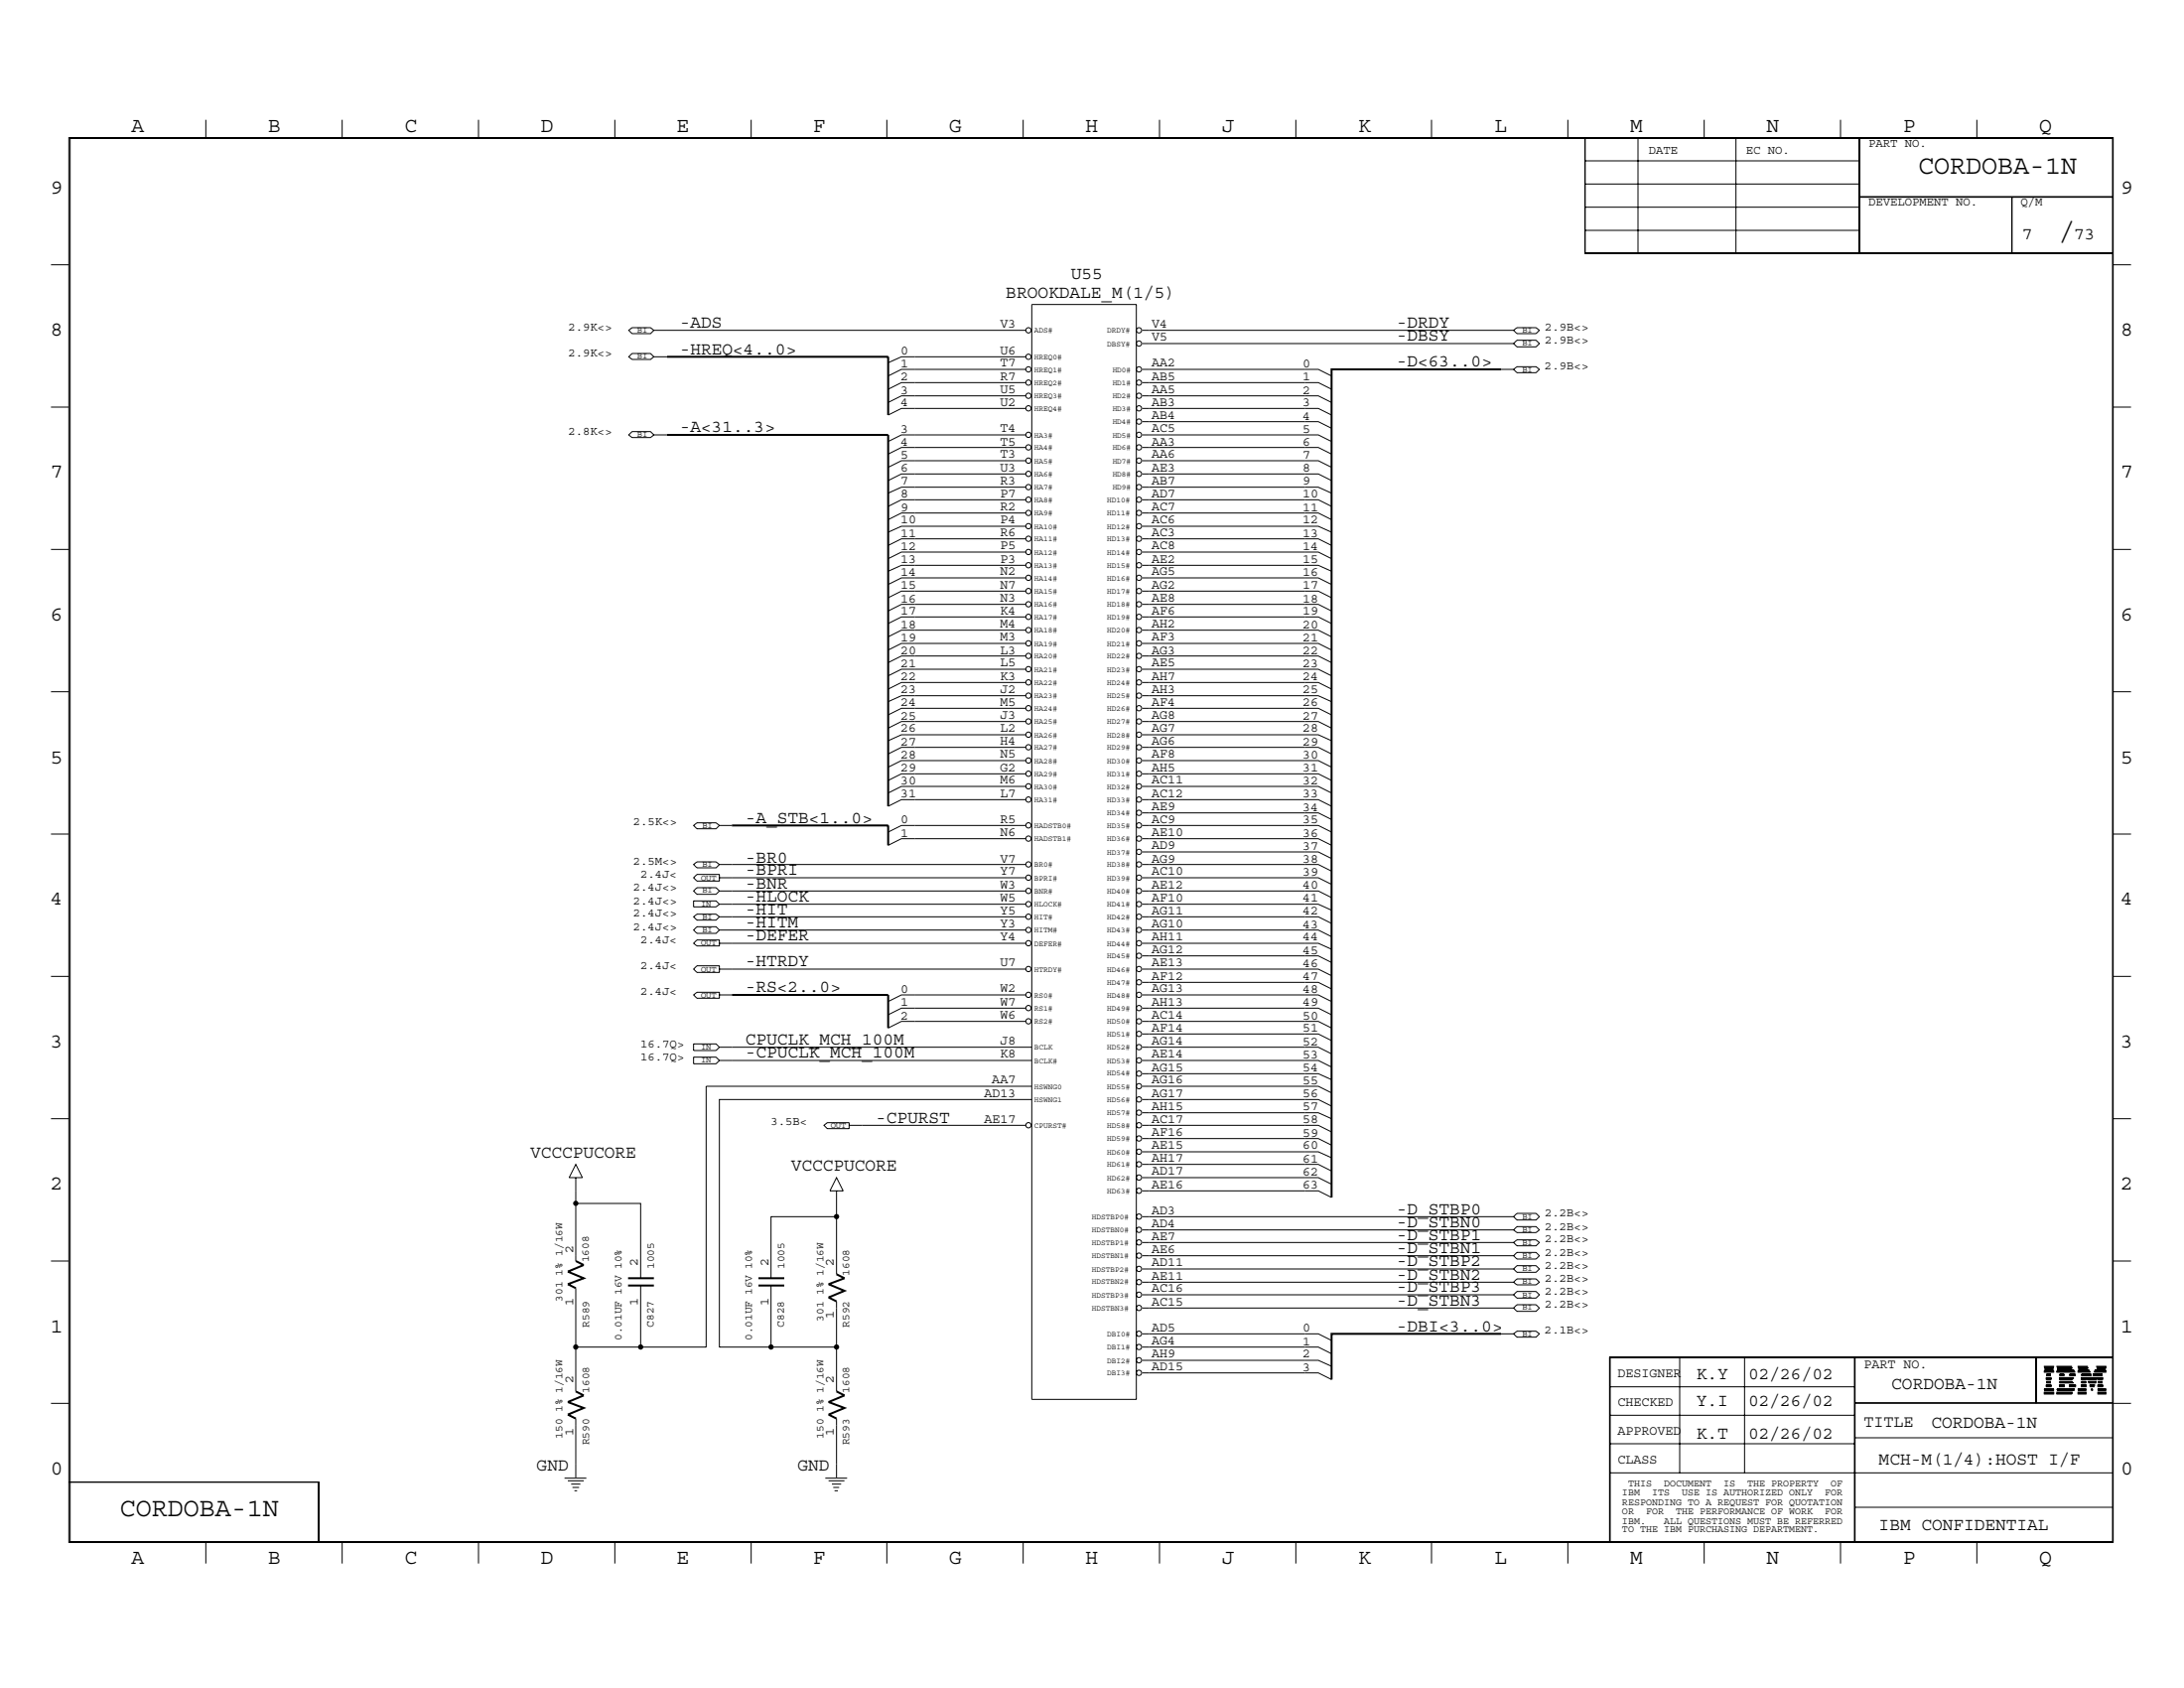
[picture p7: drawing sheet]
<svg xmlns="http://www.w3.org/2000/svg" width="279mm" height="216mm" viewBox="0 0 279 216" stroke-linecap="round" stroke-linejoin="round" font-family="sans-serif">
<g fill="none" stroke="#000" stroke-width=".13">
<path d="M8.8 17.6h261.5v179.7h-261.5zM9 17.7h261.3v179.5h-261.3zM26.3 15.3v2.3M43.8 15.3v2.3M61.2 15.3v2.3M78.7 15.3v2.3M96.1 15.3v2.3M113.5 15.3v2.3M130.9 15.3v2.3M148.3 15.3v2.3M165.8 15.3v2.3M183.1 15.3v2.3"/>
<path d="M200.6 15.3v2.3M202.8 17.6v14.8h67.5M209.5 17.6v14.8M218 15.3v2.3M222.1 17.6v14.8M235.5 15.3v2.3M237.8 17.6v14.8M237.9 17.6v14.8M252.9 15.3v2.3M6.5 33.9h2.3M132 38.9h13.4v140.1h-13.4zM202.8 32.3h67.5"/>
<path d="M202.8 29.5h35M202.8 26.5h35M202.8 23.5h35M202.8 20.6h35M237.8 25.2h32.5M237.8 25.1h32.5M257.4 25.2v7.2M270.3 33.9h2.3M6.5 52.1h2.3M80.4 55.6l.5-.4h2.3l.5 .4-.5 .4h-2.3zM80.4 42.2l.5-.3h2.3l.5 .3-.5 .5h-2.3zM80.9 45.2h2.3l.5 .4-.5 .4h-2.3l-.5-.4z"/>
<path d="M83.7 55.6h1.6M83.7 42.2h47.5M83.7 45.6h1.6M131.2 57.2h-15.9l-1.7 .9M131.2 55.6h-15.9l-1.7 .9M131.2 58.9h-15.9l-1.7 .9M131.2 52.2h-15.9l-1.7 .9M131.2 50.6h-15.9l-1.7 .9M131.2 45.6h-15.9l-1.7 .8M131.2 48.9h-15.9l-1.7 .9M131.2 47.2h-15.9l-1.7 .9M146.1 58.9h22.6l1.6 .9"/>
<path d="M146.1 53.9h22.6l1.6 .9M146.1 55.6h22.6l1.6 .9M146.1 57.2h22.6l1.6 .9M146.1 52.2h22.6l1.6 .9M146.1 50.6h22.6l1.6 .9M146.1 47.2h22.6l1.6 .9M146.1 48.9h22.6l1.6 .9M146.1 43.9h47.5M146.1 42.2h47.5M192 47.2h1.6M193.6 42.2l.5-.3h2.4l.4 .3-.4 .5h-2.4zM193.6 47.2l.5-.3h2.4l.4 .3-.4 .5h-2.4z"/>
<path d="M193.6 43.9l.5-.4h2.4l.4 .4-.4 .5h-2.4zM270.3 52.1h2.3M6.5 70.3h2.3M131.2 78.9h-15.9l-1.7 .9M131.2 70.6h-15.9l-1.7 .9M131.2 72.3h-15.9l-1.7 .8M131.2 73.9h-15.9l-1.7 .9M131.2 77.3h-15.9l-1.7 .8M131.2 75.6h-15.9l-1.7 .9M131.2 62.3h-15.9l-1.7 .8M131.2 63.9h-15.9l-1.7 .9M131.2 65.6h-15.9l-1.7 .9"/>
<path d="M131.2 67.3h-15.9l-1.7 .8M131.2 68.9h-15.9l-1.7 .9M131.2 60.6h-15.9l-1.7 .9M146.1 77.3h22.6l1.6 .8M146.1 75.6h22.6l1.6 .9M146.1 73.9h22.6l1.6 .9M146.1 70.6h22.6l1.6 .9M146.1 72.3h22.6l1.6 .8M146.1 68.9h22.6l1.6 .9M146.1 67.3h22.6l1.6 .8M146.1 63.9h22.6l1.6 .9M146.1 65.6h22.6l1.6 .9"/>
<path d="M146.1 62.3h22.6l1.6 .8M146.1 60.6h22.6l1.6 .9M146.1 78.9h22.6l1.6 .9M270.3 70.3h2.3M6.5 88.5h2.3M131.2 95.6h-15.9l-1.7 .8M131.2 99h-15.9l-1.7 .8M131.2 97.3h-15.9l-1.7 .8M131.2 87.3h-15.9l-1.7 .8M131.2 89h-15.9l-1.7 .7M131.2 90.6h-15.9l-1.7 .8M131.2 92.3h-15.9l-1.7 .8"/>
<path d="M131.2 94h-15.9l-1.7 .7M131.2 80.6h-15.9l-1.7 .8M131.2 83.9h-15.9l-1.7 .9M131.2 82.3h-15.9l-1.7 .8M131.2 85.6h-15.9l-1.7 .8M146.1 97.3h22.6l1.6 .8M146.1 99h22.6l1.6 .8M146.1 95.6h22.6l1.6 .8M146.1 94h22.6l1.6 .7M146.1 92.3h22.6l1.6 .8M146.1 89h22.6l1.6 .7M146.1 90.6h22.6l1.6 .8"/>
<path d="M146.1 87.3h22.6l1.6 .8M146.1 85.6h22.6l1.6 .8M146.1 83.9h22.6l1.6 .9M146.1 80.6h22.6l1.6 .8M146.1 82.3h22.6l1.6 .8M270.3 88.5h2.3M6.5 106.7h2.3M88.7 105.6l.5-.4h2.4l.4 .4-.4 .4h-2.4zM88.7 117.3l.5-.4h2.4l.4 .4-.4 .4h-2.4zM88.7 112.3l.5-.5h2.8v.9h-2.8zM88.7 110.6l.5-.4h2.4l.4 .4-.4 .4h-2.4zM88.7 115.2h2.9l.4 .5-.4 .3h-2.9z"/>
<path d="M89.2 113.5h2.4l.4 .5-.4 .4h-2.4l-.5-.4zM89.2 118.5h2.4l.4 .5-.4 .4h-2.4l-.5-.4zM92 119h39.2M92 117.3h39.2M92 115.7h39.2M92 114h39.2M92 112.3h39.2M92 110.6h39.2M92 105.6h1.6M131.2 100.6h-15.9l-1.7 .8M131.2 102.3h-15.9l-1.7 .8M131.2 107.3h-15.9l-1.7 .8"/>
<path d="M131.2 105.6h-15.9l-1.7 .8M146.1 119h22.6l1.6 .8M146.1 117.3h22.6l1.6 .8M146.1 114h22.6l1.6 .8M146.1 115.7h22.6l1.6 .7M146.1 112.3h22.6l1.6 .8M146.1 110.6h22.6l1.6 .8M146.1 109h22.6l1.6 .8M146.1 105.6h22.6l1.6 .8M146.1 107.3h22.6l1.6 .8M146.1 104h22.6l1.6 .8M146.1 102.3h22.6l1.6 .8"/>
<path d="M146.1 100.6h22.6l1.6 .8M270.3 106.7h2.3M6.5 124.9h2.3M88.7 127.3l.5-.4h2.8v.8h-2.8zM88.7 124l.5-.5h2.8v.9h-2.8zM88.7 133.5h2.9l.4 .4-.4 .5h-2.9zM88.7 135.2h2.9l.4 .4-.4 .5h-2.9zM89.2 120.2h2.8v.8h-2.8l-.5-.4zM92 135.6h40M92 133.9h40M92 127.3h1.6M92 124h39.2"/>
<path d="M92 120.6h39.2M131.2 130.6h-15.9l-1.7 .9M131.2 127.3h-15.9l-1.7 .8M131.2 128.9h-15.9l-1.7 .9M132 138.9h-41.7v33.4h-16.6M146.1 138.9h22.6l1.6 .9M146.1 137.3h22.6l1.6 .8M146.1 135.6h22.6l1.6 .9M146.1 133.9h22.6l1.6 .9M146.1 130.6h22.6l1.6 .9M146.1 132.2h22.6l1.6 .9M146.1 128.9h22.6l1.6 .9"/>
<path d="M146.1 127.3h22.6l1.6 .8M146.1 125.6h22.6l1.6 .9M146.1 122.3h22.6l1.6 .8M146.1 124h22.6l1.6 .8M146.1 120.6h22.6l1.6 .8M270.3 124.9h2.3M6.5 143.1h2.3M73.7 148.9l.8 1.7h-1.7zM73.7 153.9h8.3v9.6M73.7 150.6v10.7M105.4 143.9l.4-.3h2.8v.8h-2.8zM107 150.6l.9 1.7h-1.7z"/>
<path d="M107 152.3v10.7M107 155.6h-8.4v7.9M108.6 143.9h22.6M132 140.6h-40v31.7h6.6M146.1 150.6h22.6l1.6 .9M146.1 148.9h22.6l1.6 .9M146.1 152.3h22.6l1.6 .9M146.1 147.3h22.6l1.6 .8M146.1 145.6h22.6l1.6 .9M146.1 143.9h22.6l1.6 .9M146.1 142.3h22.6l1.6 .8M146.1 140.6h22.6l1.6 .9"/>
<path d="M146.1 158.9h47.5M146.1 157.3h47.5M146.1 155.6h47.5M193.6 158.9l.5-.3h2.4l.4 .3-.4 .4h-2.4zM193.6 155.6l.5-.4h2.4l.4 .4-.4 .4h-2.4zM194.1 156.9h2.4l.4 .4-.4 .3h-2.4l-.5-.3zM270.3 143.1h2.3M6.5 179.5h2.3M6.5 161.3h2.3M73.7 164.8v13.2M82 164.4v7.9M98.6 164.4v7.9"/>
<path d="M107 166.5v5.8h-8.4M107 172.3v5.7M146.1 174h22.6l1.6 .8M146.1 175.6h22.6l1.6 .8M146.1 172.3h22.6l1.6 .8M146.1 170.6h22.6l1.6 .8M146.1 167.3h47.5M146.1 165.6h47.5M146.1 164h47.5M146.1 162.3h47.5M146.1 160.6h47.5M192 170.6h1.6"/>
<path d="M193.6 164l.5-.4h2.4l.4 .4-.4 .3h-2.4zM193.6 162.3l.5-.4h2.4l.4 .4-.4 .4h-2.4zM193.6 167.3l.5-.4h2.4l.4 .4-.4 .4h-2.4zM193.6 170.6l.5-.3h2.4l.4 .3-.4 .4h-2.4zM194.1 165.2h2.4l.4 .4-.4 .4h-2.4l-.5-.4zM194.1 160.2h2.4l.4 .4-.4 .4h-2.4l-.5-.4zM205.9 173.7h64.4M205.9 177.4h31.3M206 173.6v23.6M214.9 173.6v14.8M223.2 173.6v14.8M237.2 173.6v23.6"/>
<path d="M237.2 179.4h33.1M237.2 179.5h35.4M237.3 173.6v23.6M260.4 173.6v5.9M260.5 173.6v5.9M261.5 178.2h1.2v.1h-1.2zM261.5 178.1h1.2v.1h-1.2zM261.5 178.1h1.2h-1.2zM261.5 175.4h1.2v.1h-1.2zM261.5 175.3h1.2v.1h-1.2zM261.5 174.8h1.2h-1.2zM261.5 177.7h1.2v.1h-1.2h1.2h-1.2z"/>
<path d="M261.5 177.6h1.2h-1.2M261.5 175.3h1.2h-1.2M261.5 175h1.2h-1.2M261.5 174.9h1.2h-1.2M261.8 177.3h.6v.1h-.6zM261.8 177.2h.6v.1h-.6zM261.8 177.1h.6v.1h-.6zM261.8 176.4h.6h-.6zM261.8 176.3h.6v.1h-.6zM261.8 176.2h.6v.1h-.6zM261.8 176.9h.6h-.6M261.8 176.8h.6h-.6"/>
<path d="M261.8 176.7h.6h-.6M261.8 175.9h.6h-.6M261.8 175.8h.6h-.6M263.1 178.2h1.9v.1h-1.9zM263.1 178.1h2v.1h-2zM263.1 178.1h2h-2zM263.1 174.8h1.9h-1.9zM263.1 175.4h2.3v.1h-2.3zM263.1 175.3h2.2v.1h-2.2zM263.1 175h2h-2M263.1 174.9h2h-2M263.1 177.7h2.2v.1h-2.2h2.2h-2.2z"/>
<path d="M263.1 177.6h2.3h-2.3M263.1 175.3h2.2h-2.2M263.5 176.4h1.6h-1.6zM263.5 176.3h1.7v.1h-1.7zM263.5 176.2h1.8v.1h-1.8zM263.5 177.3h.6v.1h-.6zM263.5 177.2h.6v.1h-.6zM263.5 177.1h.6v.1h-.6zM263.5 176.9h1.8h-1.8M263.5 176.8h1.7h-1.7M263.5 176.7h1.6h-1.6M263.5 175.9h.6h-.6"/>
<path d="M263.5 175.8h.6h-.6M264.8 177.3h.7v.1h-.7zM264.8 177.2h.7v.1h-.7zM264.8 177.1h.7v.1h-.7zM264.8 175.9h.7h-.7M264.8 175.8h.7h-.7M265.9 178.2h1v.1h-1zM265.9 178.1h1v.1h-1zM265.9 178.1h1h-1zM265.9 175.4h1.5v.1h-1.5zM265.9 175.3h1.4v.1h-1.4zM265.9 174.8h1.1h-1.1z"/>
<path d="M265.9 177.7h1v.1h-1h1h-1zM265.9 177.6h1h-1M265.9 175.3h1.4h-1.4M265.9 175h1.2h-1.2M265.9 174.9h1.2h-1.2M266.3 177.3h.6v.1h-.6zM266.3 177.2h.6v.1h-.6zM266.3 177.1h.6v.1h-.6zM266.3 176.4h.6h-.6zM266.3 176.3h.6v.1h-.6zM266.3 176.2h.6v.1h-.6zM266.3 176.9h.6h-.6"/>
<path d="M266.3 176.8h.6h-.6M266.3 176.7h.6h-.6M266.3 175.9h1.2h-1.2M266.3 175.8h1.2h-1.2M267 176.2h1.3v.1h-1.3zM267 176.4h1.2h-1.2zM267 176.3h1.2v.1h-1.2zM267.1 176.8h1h-1M267.1 176.7h1.1h-1.1M267.2 176.9h.9h-.9M267.4 177.2h.5v.1h-.5zM267.4 177.1h.6v.1h-.6z"/>
<path d="M267.5 177.3h.4v.1h-.4zM267.5 177.7h.2v.1h-.2h.2h-.2zM267.5 177.6h.2h-.2M267.7 175.9h1.3h-1.3M267.7 175.8h1.3h-1.3M268 175.4h1.4v.1h-1.4zM268 175.3h1.4v.1h-1.4zM268 175.3h1.4h-1.4M268.2 174.8h1.2h-1.2zM268.2 175h1.2h-1.2M268.2 174.9h1.2h-1.2M268.4 178.2h1v.1h-1z"/>
<path d="M268.4 178.1h1v.1h-1zM268.4 178.1h1h-1zM268.4 177.3h.6v.1h-.6zM268.4 177.2h.6v.1h-.6zM268.4 177.1h.6v.1h-.6zM268.4 176.4h.6h-.6zM268.4 176.3h.6v.1h-.6zM268.4 176.2h.6v.1h-.6zM268.4 177.7h1v.1h-1h1h-1zM268.4 177.6h1h-1M268.4 176.9h.6h-.6M268.4 176.8h.6h-.6"/>
<path d="M268.4 176.7h.6h-.6M270.3 173.6h-64.4v23.6M270.3 161.3h2.3M8.8 189.6h32v7.6M26.3 197.2v2.8M40.7 189.6v7.6M43.8 197.2v2.8M61.2 197.2v2.8M72.2 189.1h2.8M72.6 189.4h2.1M73.1 189.8h1.2M73.2 190.2h.9"/>
<path d="M73.5 190.7h.3M73.7 181.4v7.6M78.7 197.2v2.8M96.1 197.2v2.8M105.6 189.1h2.8M106 189.4h2M106.4 189.8h1.2M106.6 190.2h.8M106.8 190.7h.4M107 181.4v7.6M113.5 197.2v2.8M130.9 197.2v2.8"/>
<path d="M148.3 197.2v2.8M165.8 197.2v2.8M183.1 197.2v2.8M200.6 197.2v2.8M205.9 188.4h64.4M205.9 184.7h31.3M205.9 181h31.3M218 197.2v2.8M235.5 197.2v2.8M237.2 192.8h33.1M237.2 183.9h33.1M252.9 197.2v2.8"/>
<circle cx="131.6" cy="58.9" r=".34"/>
<circle cx="131.6" cy="50.6" r=".34"/>
<circle cx="131.6" cy="47.2" r=".34"/>
<circle cx="131.6" cy="55.6" r=".34"/>
<circle cx="131.6" cy="42.2" r=".34"/>
<circle cx="131.6" cy="52.2" r=".34"/>
<circle cx="131.6" cy="45.6" r=".34"/>
<circle cx="131.6" cy="48.9" r=".34"/>
<circle cx="131.6" cy="57.2" r=".34"/>
<circle cx="145.7" cy="58.9" r=".34"/>
<circle cx="145.7" cy="47.2" r=".34"/>
<circle cx="145.7" cy="43.9" r=".34"/>
<circle cx="145.7" cy="57.2" r=".34"/>
<circle cx="145.7" cy="42.2" r=".34"/>
<circle cx="145.7" cy="52.2" r=".34"/>
<circle cx="145.7" cy="50.6" r=".34"/>
<circle cx="145.7" cy="48.9" r=".34"/>
<circle cx="145.7" cy="55.6" r=".34"/>
<circle cx="145.7" cy="53.9" r=".34"/>
<circle cx="131.6" cy="78.9" r=".34"/>
<circle cx="131.6" cy="65.6" r=".34"/>
<circle cx="131.6" cy="77.3" r=".34"/>
<circle cx="131.6" cy="72.3" r=".34"/>
<circle cx="131.6" cy="63.9" r=".34"/>
<circle cx="131.6" cy="60.6" r=".34"/>
<circle cx="131.6" cy="62.3" r=".34"/>
<circle cx="131.6" cy="75.6" r=".34"/>
<circle cx="131.6" cy="70.6" r=".34"/>
<circle cx="131.6" cy="73.9" r=".34"/>
<circle cx="131.6" cy="68.9" r=".34"/>
<circle cx="131.6" cy="67.3" r=".34"/>
<circle cx="145.7" cy="78.9" r=".34"/>
<circle cx="145.7" cy="77.3" r=".34"/>
<circle cx="145.7" cy="63.9" r=".34"/>
<circle cx="145.7" cy="60.6" r=".34"/>
<circle cx="145.7" cy="62.3" r=".34"/>
<circle cx="145.7" cy="75.6" r=".34"/>
<circle cx="145.7" cy="67.3" r=".34"/>
<circle cx="145.7" cy="72.3" r=".34"/>
<circle cx="145.7" cy="65.6" r=".34"/>
<circle cx="145.7" cy="73.9" r=".34"/>
<circle cx="145.7" cy="68.9" r=".34"/>
<circle cx="145.7" cy="70.6" r=".34"/>
<circle cx="131.6" cy="95.6" r=".34"/>
<circle cx="131.6" cy="85.6" r=".34"/>
<circle cx="131.6" cy="97.3" r=".34"/>
<circle cx="131.6" cy="82.3" r=".34"/>
<circle cx="131.6" cy="89" r=".34"/>
<circle cx="131.6" cy="99" r=".34"/>
<circle cx="131.6" cy="94" r=".34"/>
<circle cx="131.6" cy="83.9" r=".34"/>
<circle cx="131.6" cy="90.6" r=".34"/>
<circle cx="131.6" cy="80.6" r=".34"/>
<circle cx="131.6" cy="87.3" r=".34"/>
<circle cx="131.6" cy="92.3" r=".34"/>
<circle cx="145.7" cy="94" r=".34"/>
<circle cx="145.7" cy="97.3" r=".34"/>
<circle cx="145.7" cy="82.3" r=".34"/>
<circle cx="145.7" cy="89" r=".34"/>
<circle cx="145.7" cy="92.3" r=".34"/>
<circle cx="145.7" cy="83.9" r=".34"/>
<circle cx="145.7" cy="80.6" r=".34"/>
<circle cx="145.7" cy="99" r=".34"/>
<circle cx="145.7" cy="87.3" r=".34"/>
<circle cx="145.7" cy="95.6" r=".34"/>
<circle cx="145.7" cy="90.6" r=".34"/>
<circle cx="145.7" cy="85.6" r=".34"/>
<circle cx="131.6" cy="107.3" r=".34"/>
<circle cx="131.6" cy="117.3" r=".34"/>
<circle cx="131.6" cy="115.6" r=".34"/>
<circle cx="131.6" cy="105.6" r=".34"/>
<circle cx="131.6" cy="112.3" r=".34"/>
<circle cx="131.6" cy="118.9" r=".34"/>
<circle cx="131.6" cy="110.6" r=".34"/>
<circle cx="131.6" cy="100.6" r=".34"/>
<circle cx="131.6" cy="102.3" r=".34"/>
<circle cx="131.6" cy="114" r=".34"/>
<circle cx="145.7" cy="100.6" r=".34"/>
<circle cx="145.7" cy="117.3" r=".34"/>
<circle cx="145.7" cy="112.3" r=".34"/>
<circle cx="145.7" cy="102.3" r=".34"/>
<circle cx="145.7" cy="118.9" r=".34"/>
<circle cx="145.7" cy="114" r=".34"/>
<circle cx="145.7" cy="115.6" r=".34"/>
<circle cx="145.7" cy="110.6" r=".34"/>
<circle cx="145.7" cy="109" r=".34"/>
<circle cx="145.7" cy="105.6" r=".34"/>
<circle cx="145.7" cy="104" r=".34"/>
<circle cx="145.7" cy="107.3" r=".34"/>
<circle cx="131.6" cy="120.6" r=".34"/>
<circle cx="131.6" cy="128.9" r=".34"/>
<circle cx="131.6" cy="130.6" r=".34"/>
<circle cx="131.6" cy="127.2" r=".34"/>
<circle cx="131.6" cy="123.9" r=".34"/>
<circle cx="145.7" cy="138.9" r=".34"/>
<circle cx="145.7" cy="130.6" r=".34"/>
<circle cx="145.7" cy="135.6" r=".34"/>
<circle cx="145.7" cy="128.9" r=".34"/>
<circle cx="145.7" cy="137.3" r=".34"/>
<circle cx="145.7" cy="133.9" r=".34"/>
<circle cx="145.7" cy="127.2" r=".34"/>
<circle cx="145.7" cy="132.2" r=".34"/>
<circle cx="145.7" cy="122.2" r=".34"/>
<circle cx="145.7" cy="120.6" r=".34"/>
<circle cx="145.7" cy="125.6" r=".34"/>
<circle cx="145.7" cy="123.9" r=".34"/>
<circle cx="131.6" cy="143.9" r=".34"/>
<circle cx="145.7" cy="150.6" r=".34"/>
<circle cx="145.7" cy="155.6" r=".34"/>
<circle cx="145.7" cy="142.3" r=".34"/>
<circle cx="145.7" cy="157.3" r=".34"/>
<circle cx="145.7" cy="158.9" r=".34"/>
<circle cx="145.7" cy="148.9" r=".34"/>
<circle cx="145.7" cy="143.9" r=".34"/>
<circle cx="145.7" cy="145.6" r=".34"/>
<circle cx="145.7" cy="140.6" r=".34"/>
<circle cx="145.7" cy="152.3" r=".34"/>
<circle cx="145.7" cy="147.3" r=".34"/>
<circle cx="145.7" cy="165.6" r=".34"/>
<circle cx="145.7" cy="172.3" r=".34"/>
<circle cx="145.7" cy="175.6" r=".34"/>
<circle cx="145.7" cy="164" r=".34"/>
<circle cx="145.7" cy="174" r=".34"/>
<circle cx="145.7" cy="160.6" r=".34"/>
<circle cx="145.7" cy="170.6" r=".34"/>
<circle cx="145.7" cy="167.3" r=".34"/>
<circle cx="145.7" cy="162.3" r=".34"/>
</g>
<g fill="none" stroke="#000" stroke-width=".25">
<path d="M85.3 45.6h28.3v7.5M85.3 55.6h28.3v47.5M192 47.2h-21.7v106M93.6 105.6h20v2.5M93.6 127.3h20v4.2M73.7 178l1 .5-2.1 .8 2.1 .8-2.1 .8 1.1 .5M73.7 161.3l1 .5-2.1 .8 2.1 .9-2.1 .8 1.1 .5M80.3 164.4h3.4M80.3 163.5h3.4M97 164.4h3.3M97 163.5h3.3M107 178l1 .5-2 .8 2 .8-2 .8 1 .5"/>
<path d="M107 163l1 .5-2 .8 2 .8-2 .8 1 .6M192 170.6h-21.7v5.8"/>
</g>
<g fill="#000">
<circle cx="73.7" cy="153.9" r=".34"/>
<circle cx="107" cy="155.6" r=".34"/>
<circle cx="73.7" cy="172.3" r=".34"/>
<circle cx="82" cy="172.3" r=".34"/>
<circle cx="98.6" cy="172.3" r=".34"/>
<circle cx="107" cy="172.3" r=".34"/>
</g>
<g font-size="3.4">
<text x="245.4" y="22.3">CORDOBA-1N</text>
<text x="263.4" y="30.6">/</text>
<text x="15.3" y="194">CORDOBA-1N</text>
</g>
<g font-size="2.7">
<text x="16.8" y="16.9">A</text>
<text x="34.3" y="16.9">B</text>
<text x="51.7" y="16.9">C</text>
<text x="69.2" y="16.9">D</text>
<text x="86.5" y="16.9">E</text>
<text x="104" y="16.9">F</text>
<text x="121.4" y="16.9">G</text>
<text x="138.9" y="16.9">H</text>
<text x="156.3" y="16.9">J</text>
<text x="173.7" y="16.9">K</text>
<text x="191.2" y="16.9">L</text>
<text x="208.5" y="16.9">M</text>
<text x="226" y="16.9">N</text>
<text x="243.4" y="16.9">P</text>
<text x="260.9" y="16.9">Q</text>
<text x="6.4" y="24.7">9</text>
<text x="271.3" y="24.7">9</text>
<text x="6.4" y="42.9">8</text>
<text x="271.3" y="42.9">8</text>
<text x="6.4" y="61.1">7</text>
<text x="271.3" y="61.1">7</text>
<text x="6.4" y="79.4">6</text>
<text x="271.3" y="79.4">6</text>
<text x="6.4" y="97.6">5</text>
<text x="271.3" y="97.6">5</text>
<text x="6.4" y="115.7">4</text>
<text x="271.3" y="115.7">4</text>
<text x="6.4" y="133.9">3</text>
<text x="271.3" y="133.9">3</text>
<text x="6.4" y="152.1">2</text>
<text x="271.3" y="152.1">2</text>
<text x="6.4" y="170.4">1</text>
<text x="271.3" y="170.4">1</text>
<text x="6.4" y="188.6">0</text>
<text x="271.3" y="188.6">0</text>
<text x="16.8" y="200">A</text>
<text x="34.3" y="200">B</text>
<text x="51.7" y="200">C</text>
<text x="69.2" y="200">D</text>
<text x="86.5" y="200">E</text>
<text x="104" y="200">F</text>
<text x="121.4" y="200">G</text>
<text x="138.9" y="200">H</text>
<text x="156.3" y="200">J</text>
<text x="173.7" y="200">K</text>
<text x="191.2" y="200">L</text>
<text x="208.5" y="200">M</text>
<text x="226" y="200">N</text>
<text x="243.4" y="200">P</text>
<text x="260.9" y="200">Q</text>
</g>
<g font-size="2.3">
<text x="137" y="35.6">U55</text>
<text x="258.7" y="30.6">7</text>
<text x="265.3" y="30.6">73</text>
<text x="87" y="41.9">-ADS</text>
<text x="128.7" y="38.1">BROOKDALE_M(1/5)</text>
<text x="178.6" y="41.9">-DRDY</text>
<text x="87" y="45.3">-HREQ&lt;4..0&gt;</text>
<text x="178.6" y="46.9">-D&lt;63..0&gt;</text>
<text x="178.6" y="43.6">-DBSY</text>
<text x="87" y="55.3">-A&lt;31..3&gt;</text>
<text x="95.3" y="105.2">-A_STB&lt;1..0&gt;</text>
<text x="95.3" y="113.6">-BNR</text>
<text x="95.3" y="111.9">-BPRI</text>
<text x="95.3" y="110.3">-BR0</text>
<text x="95.3" y="118.6">-HITM</text>
<text x="95.3" y="116.9">-HIT</text>
<text x="95.3" y="115.3">-HLOCK</text>
<text x="95.3" y="123.6">-HTRDY</text>
<text x="95.3" y="120.3">-DEFER</text>
<text x="95.3" y="126.9">-RS&lt;2..0&gt;</text>
<text x="95.3" y="135.3">-CPUCLK_MCH_100M</text>
<text x="95.3" y="133.6">CPUCLK_MCH_100M</text>
<text x="112" y="143.6">-CPURST</text>
<text x="67.8" y="148.1">VCCCPUCORE</text>
<text x="101.2" y="149.8">VCCCPUCORE</text>
<text x="178.6" y="155.3">-D_STBP0</text>
<text x="178.6" y="162">-D_STBP2</text>
<text x="178.6" y="160.3">-D_STBN1</text>
<text x="178.6" y="158.7">-D_STBP1</text>
<text x="178.6" y="157">-D_STBN0</text>
<text x="178.6" y="167">-D_STBN3</text>
<text x="178.6" y="165.3">-D_STBP3</text>
<text x="178.6" y="163.7">-D_STBN2</text>
<text x="178.6" y="170.3">-DBI&lt;3..0&gt;</text>
<text x="217" y="176.4">K.Y</text>
<text x="217" y="179.8">Y.I</text>
<text x="223.7" y="176.4">02/26/02</text>
<text x="223.7" y="179.8">02/26/02</text>
<text x="242" y="177.6">CORDOBA-1N</text>
<text x="217" y="184">K.T</text>
<text x="223.7" y="184">02/26/02</text>
<text x="247.1" y="182.6">CORDOBA-1N</text>
<text x="68.7" y="188.1">GND</text>
<text x="102" y="188.1">GND</text>
<text x="240.4" y="187.3">MCH-M(1/4):HOST I/F</text>
<text x="240.4" y="195.7">IBM CONFIDENTIAL</text>
</g>
<text font-size="2.1" x="238.4" y="182.5">TITLE</text>
<g font-size="1.7">
<text x="127.9" y="41.9">V3</text>
<text x="147.3" y="41.9">V4</text>
<text x="115.2" y="47">1</text>
<text x="115.2" y="45.3">0</text>
<text x="127.9" y="45.3">U6</text>
<text x="127.9" y="46.9">T7</text>
<text x="147.3" y="43.6">V5</text>
<text x="147.3" y="46.9">AA2</text>
<text x="166.6" y="47">0</text>
<text x="115.2" y="48.7">2</text>
<text x="115.2" y="50.4">3</text>
<text x="115.2" y="52">4</text>
<text x="127.9" y="51.9">U2</text>
<text x="127.9" y="50.3">U5</text>
<text x="127.9" y="48.6">R7</text>
<text x="147.3" y="48.6">AB5</text>
<text x="147.3" y="50.3">AA5</text>
<text x="147.3" y="53.6">AB4</text>
<text x="147.3" y="51.9">AB3</text>
<text x="166.6" y="48.7">1</text>
<text x="166.6" y="50.4">2</text>
<text x="166.6" y="52">3</text>
<text x="166.6" y="53.7">4</text>
<text x="115.2" y="58.7">5</text>
<text x="115.2" y="55.4">3</text>
<text x="115.2" y="57">4</text>
<text x="127.9" y="55.3">T4</text>
<text x="127.9" y="57">T5</text>
<text x="127.9" y="58.6">T3</text>
<text x="147.3" y="57">AA3</text>
<text x="147.3" y="58.6">AA6</text>
<text x="147.3" y="55.3">AC5</text>
<text x="166.6" y="57">6</text>
<text x="166.6" y="55.4">5</text>
<text x="166.6" y="58.7">7</text>
<text x="115.2" y="60.4">6</text>
<text x="115.2" y="65.4">9</text>
<text x="115.2" y="63.7">8</text>
<text x="115.2" y="62">7</text>
<text x="127.9" y="65.3">R2</text>
<text x="127.9" y="62">R3</text>
<text x="127.9" y="60.3">U3</text>
<text x="127.9" y="63.6">P7</text>
<text x="147.3" y="60.3">AE3</text>
<text x="147.3" y="65.3">AC7</text>
<text x="147.3" y="62">AB7</text>
<text x="147.3" y="63.6">AD7</text>
<text x="166.6" y="60.4">8</text>
<text x="166.6" y="62">9</text>
<text x="166.6" y="65.4">11</text>
<text x="166.6" y="63.7">10</text>
<text x="115.2" y="68.7">11</text>
<text x="115.2" y="67">10</text>
<text x="115.2" y="70.4">12</text>
<text x="127.9" y="72">P3</text>
<text x="127.9" y="67">P4</text>
<text x="127.9" y="68.6">R6</text>
<text x="127.9" y="70.3">P5</text>
<text x="147.3" y="68.6">AC3</text>
<text x="147.3" y="67">AC6</text>
<text x="147.3" y="72">AE2</text>
<text x="147.3" y="70.3">AC8</text>
<text x="166.6" y="67">12</text>
<text x="166.6" y="68.7">13</text>
<text x="166.6" y="70.4">14</text>
<text x="115.2" y="75.4">15</text>
<text x="115.2" y="77">16</text>
<text x="115.2" y="73.7">14</text>
<text x="115.2" y="72.1">13</text>
<text x="127.9" y="73.6">N2</text>
<text x="127.9" y="77">N3</text>
<text x="127.9" y="75.3">N7</text>
<text x="147.3" y="77">AE8</text>
<text x="147.3" y="73.6">AG5</text>
<text x="147.3" y="75.3">AG2</text>
<text x="166.6" y="72.1">15</text>
<text x="166.6" y="73.7">16</text>
<text x="166.6" y="75.4">17</text>
<text x="166.6" y="77">18</text>
<text x="115.2" y="82">19</text>
<text x="115.2" y="83.7">20</text>
<text x="115.2" y="80.4">18</text>
<text x="115.2" y="78.7">17</text>
<text x="127.9" y="78.6">K4</text>
<text x="127.9" y="83.7">L3</text>
<text x="127.9" y="82">M3</text>
<text x="127.9" y="80.3">M4</text>
<text x="147.3" y="82">AF3</text>
<text x="147.3" y="78.6">AF6</text>
<text x="147.3" y="80.3">AH2</text>
<text x="147.3" y="83.7">AG3</text>
<text x="166.6" y="78.7">19</text>
<text x="166.6" y="82">21</text>
<text x="166.6" y="80.3">20</text>
<text x="166.6" y="83.7">22</text>
<text x="115.2" y="85.3">21</text>
<text x="115.2" y="88.6">23</text>
<text x="115.2" y="87">22</text>
<text x="127.9" y="85.3">L5</text>
<text x="127.9" y="88.6">J2</text>
<text x="127.9" y="87">K3</text>
<text x="147.3" y="85.3">AE5</text>
<text x="147.3" y="87">AH7</text>
<text x="147.3" y="88.6">AH3</text>
<text x="166.6" y="85.3">23</text>
<text x="166.6" y="87">24</text>
<text x="166.6" y="88.6">25</text>
<text x="115.2" y="93.6">26</text>
<text x="115.2" y="92">25</text>
<text x="115.2" y="90.3">24</text>
<text x="115.2" y="95.3">27</text>
<text x="127.9" y="91.9">J3</text>
<text x="127.9" y="93.6">L2</text>
<text x="127.9" y="95.3">H4</text>
<text x="127.9" y="90.3">M5</text>
<text x="147.3" y="90.3">AF4</text>
<text x="147.3" y="91.9">AG8</text>
<text x="147.3" y="93.6">AG7</text>
<text x="147.3" y="95.3">AG6</text>
<text x="166.6" y="90.3">26</text>
<text x="166.6" y="92">27</text>
<text x="166.6" y="93.6">28</text>
<text x="166.6" y="95.3">29</text>
<text x="115.2" y="97">28</text>
<text x="115.2" y="98.7">29</text>
<text x="115.2" y="100.3">30</text>
<text x="127.9" y="100.2">M6</text>
<text x="127.9" y="96.9">N5</text>
<text x="127.9" y="98.6">G2</text>
<text x="127.9" y="101.9">L7</text>
<text x="147.3" y="100.2">AC11</text>
<text x="147.3" y="101.9">AC12</text>
<text x="147.3" y="96.9">AF8</text>
<text x="147.3" y="98.6">AH5</text>
<text x="166.6" y="98.7">31</text>
<text x="166.6" y="97">30</text>
<text x="166.6" y="100.3">32</text>
<text x="115.2" y="105.3">0</text>
<text x="115.2" y="107">1</text>
<text x="115.2" y="102">31</text>
<text x="127.9" y="105.2">R5</text>
<text x="127.9" y="106.9">N6</text>
<text x="147.3" y="105.2">AC9</text>
<text x="147.3" y="103.6">AE9</text>
<text x="147.3" y="106.9">AE10</text>
<text x="166.6" y="102">33</text>
<text x="166.6" y="103.7">34</text>
<text x="166.6" y="107">36</text>
<text x="166.6" y="105.3">35</text>
<text x="127.9" y="113.6">W3</text>
<text x="127.9" y="110.3">V7</text>
<text x="127.9" y="111.9">Y7</text>
<text x="147.3" y="111.9">AC10</text>
<text x="147.3" y="108.6">AD9</text>
<text x="147.3" y="113.6">AE12</text>
<text x="147.3" y="110.3">AG9</text>
<text x="166.6" y="108.7">37</text>
<text x="166.6" y="110.3">38</text>
<text x="166.6" y="112">39</text>
<text x="166.6" y="113.7">40</text>
<text x="127.9" y="115.3">W5</text>
<text x="127.9" y="118.6">Y3</text>
<text x="127.9" y="116.9">Y5</text>
<text x="147.3" y="115.3">AF10</text>
<text x="147.3" y="116.9">AG11</text>
<text x="147.3" y="118.6">AG10</text>
<text x="166.6" y="115.3">41</text>
<text x="166.6" y="117">42</text>
<text x="166.6" y="118.7">43</text>
<text x="127.9" y="120.3">Y4</text>
<text x="127.9" y="123.6">U7</text>
<text x="147.3" y="123.6">AE13</text>
<text x="147.3" y="125.3">AF12</text>
<text x="147.3" y="120.3">AH11</text>
<text x="147.3" y="121.9">AG12</text>
<text x="166.6" y="120.3">44</text>
<text x="166.6" y="123.7">46</text>
<text x="166.6" y="122">45</text>
<text x="166.6" y="125.4">47</text>
<text x="115.2" y="128.7">1</text>
<text x="115.2" y="127">0</text>
<text x="115.2" y="130.4">2</text>
<text x="127.9" y="126.9">W2</text>
<text x="127.9" y="130.3">W6</text>
<text x="127.9" y="128.6">W7</text>
<text x="147.3" y="130.3">AC14</text>
<text x="147.3" y="131.9">AF14</text>
<text x="147.3" y="126.9">AG13</text>
<text x="147.3" y="128.6">AH13</text>
<text x="166.6" y="127">48</text>
<text x="166.6" y="128.7">49</text>
<text x="166.6" y="132">51</text>
<text x="166.6" y="130.4">50</text>
<text x="127.9" y="133.6">J8</text>
<text x="127.9" y="135.3">K8</text>
<text x="147.3" y="135.3">AE14</text>
<text x="147.3" y="133.6">AG14</text>
<text x="147.3" y="137">AG15</text>
<text x="166.6" y="133.7">52</text>
<text x="166.6" y="135.4">53</text>
<text x="166.6" y="137">54</text>
<text x="125.9" y="143.6">AE17</text>
<text x="125.9" y="140.3">AD13</text>
<text x="126.9" y="138.6">AA7</text>
<text x="147.3" y="143.6">AC17</text>
<text x="147.3" y="138.6">AG16</text>
<text x="147.3" y="140.3">AG17</text>
<text x="147.3" y="142">AH15</text>
<text x="166.6" y="140.4">56</text>
<text x="166.6" y="138.7">55</text>
<text x="166.6" y="142">57</text>
<text x="166.6" y="143.7">58</text>
<text x="147.3" y="147">AE15</text>
<text x="147.3" y="145.3">AF16</text>
<text x="147.3" y="148.6">AH17</text>
<text x="166.6" y="145.4">59</text>
<text x="166.6" y="147">60</text>
<text x="166.6" y="148.7">61</text>
<text x="147.3" y="155.3">AD3</text>
<text x="147.3" y="150.3">AD17</text>
<text x="147.3" y="152">AE16</text>
<text x="166.6" y="152.1">63</text>
<text x="166.6" y="150.4">62</text>
<text x="73.3" y="160.3" transform="rotate(-90 73.3 160.3)">2</text>
<text x="81.6" y="162" transform="rotate(-90 81.6 162)">2</text>
<text x="98.3" y="162" transform="rotate(-90 98.3 162)">2</text>
<text x="106.7" y="162" transform="rotate(-90 106.7 162)">2</text>
<text x="147.3" y="157">AD4</text>
<text x="147.3" y="158.7">AE7</text>
<text x="147.3" y="162">AD11</text>
<text x="147.3" y="160.3">AE6</text>
<text x="73.3" y="167" transform="rotate(-90 73.3 167)">1</text>
<text x="81.6" y="167" transform="rotate(-90 81.6 167)">1</text>
<text x="98.3" y="167" transform="rotate(-90 98.3 167)">1</text>
<text x="147.3" y="167">AC15</text>
<text x="147.3" y="163.7">AE11</text>
<text x="147.3" y="165.3">AC16</text>
<text x="106.7" y="168.7" transform="rotate(-90 106.7 168.7)">1</text>
<text x="147.3" y="170.3">AD5</text>
<text x="147.3" y="172">AG4</text>
<text x="147.3" y="173.7">AH9</text>
<text x="166.6" y="170.4">0</text>
<text x="166.6" y="172">1</text>
<text x="166.6" y="173.7">2</text>
<text x="73.3" y="177" transform="rotate(-90 73.3 177)">2</text>
<text x="106.7" y="177" transform="rotate(-90 106.7 177)">2</text>
<text x="147.3" y="175.3">AD15</text>
<text x="166.6" y="175.3">3</text>
<text x="206.9" y="176.2">DESIGNER</text>
<text x="206.9" y="179.8">CHECKED</text>
<text x="238.4" y="175">PART NO.</text>
<text x="73.3" y="183.6" transform="rotate(-90 73.3 183.6)">1</text>
<text x="106.7" y="183.6" transform="rotate(-90 106.7 183.6)">1</text>
<text x="206.9" y="183.6">APPROVED</text>
<text x="206.9" y="187.2">CLASS</text>
</g>
<g font-size="1.6">
<text x="210.9" y="19.7">DATE</text>
<text x="223.4" y="19.7">EC NO.</text>
<text x="239" y="18.8">PART NO.</text>
<text x="239" y="26.3">DEVELOPMENT NO.</text>
<text x="258.5" y="26.3">Q/M</text>
<text x="72.7" y="45.6">2.9K&lt;&gt;</text>
<text x="72.7" y="42.2">2.9K&lt;&gt;</text>
<text x="197.6" y="47.2">2.9B&lt;&gt;</text>
<text x="197.6" y="43.9">2.9B&lt;&gt;</text>
<text x="197.6" y="42.2">2.9B&lt;&gt;</text>
<text x="72.7" y="55.6">2.8K&lt;&gt;</text>
<text x="81" y="105.6">2.5K&lt;&gt;</text>
<text x="81" y="114">2.4J&lt;&gt;</text>
<text x="81" y="110.6">2.5M&lt;&gt;</text>
<text x="82" y="112.3">2.4J&lt;</text>
<text x="81" y="119">2.4J&lt;&gt;</text>
<text x="81" y="117.3">2.4J&lt;&gt;</text>
<text x="81" y="115.7">2.4J&lt;&gt;</text>
<text x="82" y="124">2.4J&lt;</text>
<text x="82" y="120.7">2.4J&lt;</text>
<text x="82" y="127.3">2.4J&lt;</text>
<text x="82" y="135.6">16.7Q&gt;</text>
<text x="82" y="133.9">16.7Q&gt;</text>
<text x="98.6" y="143.9">3.5B&lt;</text>
<text x="197.6" y="155.6">2.2B&lt;&gt;</text>
<text x="197.6" y="160.6">2.2B&lt;&gt;</text>
<text x="197.6" y="158.9">2.2B&lt;&gt;</text>
<text x="197.6" y="157.3">2.2B&lt;&gt;</text>
<text x="197.6" y="167.3">2.2B&lt;&gt;</text>
<text x="197.6" y="165.6">2.2B&lt;&gt;</text>
<text x="197.6" y="164">2.2B&lt;&gt;</text>
<text x="197.6" y="162.3">2.2B&lt;&gt;</text>
<text x="197.6" y="170.6">2.1B&lt;&gt;</text>
</g>
<g font-size="1.4">
<text x="75.4" y="161.5" transform="rotate(-90 75.4 161.5)">1608</text>
<text x="72" y="166.5" transform="rotate(-90 72 166.5)">301</text>
<text x="72" y="163.2" transform="rotate(-90 72 163.2)">1% 1/16W</text>
<text x="83.7" y="162.3" transform="rotate(-90 83.7 162.3)">1005</text>
<text x="100.3" y="162.3" transform="rotate(-90 100.3 162.3)">1005</text>
<text x="105.3" y="165.6" transform="rotate(-90 105.3 165.6)">1% 1/16W</text>
<text x="108.6" y="163.2" transform="rotate(-90 108.6 163.2)">1608</text>
<text x="75.4" y="169.8" transform="rotate(-90 75.4 169.8)">R589</text>
<text x="79.5" y="171.5" transform="rotate(-90 79.5 171.5)">0.01UF 16V 10%</text>
<text x="83.7" y="169.8" transform="rotate(-90 83.7 169.8)">C827</text>
<text x="96.2" y="171.5" transform="rotate(-90 96.2 171.5)">0.01UF 16V 10%</text>
<text x="100.3" y="169.8" transform="rotate(-90 100.3 169.8)">C828</text>
<text x="105.3" y="169" transform="rotate(-90 105.3 169)">301</text>
<text x="108.6" y="169.8" transform="rotate(-90 108.6 169.8)">R592</text>
<text x="75.4" y="178.1" transform="rotate(-90 75.4 178.1)">1608</text>
<text x="108.6" y="178.1" transform="rotate(-90 108.6 178.1)">1608</text>
<text x="72" y="184" transform="rotate(-90 72 184)">150</text>
<text x="72" y="180.6" transform="rotate(-90 72 180.6)">1% 1/16W</text>
<text x="75.4" y="184.8" transform="rotate(-90 75.4 184.8)">R590</text>
<text x="105.3" y="184" transform="rotate(-90 105.3 184)">150</text>
<text x="105.3" y="180.6" transform="rotate(-90 105.3 180.6)">1% 1/16W</text>
<text x="108.6" y="184.8" transform="rotate(-90 108.6 184.8)">R593</text>
</g>
<g font-size="1.3">
<text x="207.5" y="191.3">IBM</text>
<text x="208.3" y="190.2">THIS</text>
<text x="211.3" y="191.3">ITS</text>
<text x="212.9" y="190.2">DOCUMENT</text>
<text x="215.1" y="191.3">USE IS AUTHORIZED ONLY</text>
<text x="220.5" y="190.2">IS</text>
<text x="223.5" y="190.2">THE PROPERTY</text>
<text x="233.4" y="191.3">FOR</text>
<text x="234.2" y="190.2">OF</text>
<text x="207.5" y="192.5">RESPONDING TO A REQUEST FOR QUOTATION</text>
<text x="207.5" y="193.6">OR</text>
<text x="207.5" y="194.9">IBM.</text>
<text x="207.5" y="196">TO THE IBM PURCHASING DEPARTMENT.</text>
<text x="210.6" y="193.6">FOR</text>
<text x="212.9" y="194.9">ALL QUESTIONS MUST BE REFERRED</text>
<text x="214.4" y="193.6">THE PERFORMANCE OF WORK</text>
<text x="233.4" y="193.6">FOR</text>
</g>
<g font-size="1.1">
<text x="81.5" y="45.9">BI</text>
<text x="81.5" y="42.6">BI</text>
<text x="194.7" y="47.6">BI</text>
<text x="194.7" y="44.2">BI</text>
<text x="194.7" y="42.6">BI</text>
<text x="81.5" y="55.9">BI</text>
<text x="89.8" y="105.9">BI</text>
<text x="89.7" y="112.6">OUT</text>
<text x="89.8" y="110.9">BI</text>
<text x="89.7" y="115.9">IN</text>
<text x="89.8" y="114.2">BI</text>
<text x="89.8" y="117.6">BI</text>
<text x="89.8" y="119.2">BI</text>
<text x="89.7" y="124.3">OUT</text>
<text x="89.7" y="120.9">OUT</text>
<text x="89.7" y="127.6">OUT</text>
<text x="89.7" y="134.2">IN</text>
<text x="89.7" y="135.9">IN</text>
<text x="106.3" y="144.3">OUT</text>
<text x="194.7" y="156">BI</text>
<text x="194.7" y="161">BI</text>
<text x="194.7" y="157.6">BI</text>
<text x="194.7" y="159.3">BI</text>
<text x="194.7" y="164.3">BI</text>
<text x="194.7" y="162.6">BI</text>
<text x="194.7" y="165.9">BI</text>
<text x="194.7" y="167.6">BI</text>
<text x="194.7" y="170.9">BI</text>
</g>
<g font-size="1">
<text x="132.3" y="47.6">HREQ1#</text>
<text x="132.3" y="46">HREQ0#</text>
<text x="132.3" y="42.6">ADS#</text>
<text x="141.6" y="44.3">DBSY#</text>
<text x="141.6" y="42.6">DRDY#</text>
<text x="142.3" y="47.6">HD0#</text>
<text x="132.3" y="52.6">HREQ4#</text>
<text x="132.3" y="51">HREQ3#</text>
<text x="132.3" y="49.3">HREQ2#</text>
<text x="142.3" y="52.6">HD3#</text>
<text x="142.3" y="51">HD2#</text>
<text x="142.3" y="49.3">HD1#</text>
<text x="132.3" y="59.3">HA5#</text>
<text x="132.3" y="57.6">HA4#</text>
<text x="132.3" y="56">HA3#</text>
<text x="142.3" y="59.3">HD7#</text>
<text x="142.3" y="57.6">HD6#</text>
<text x="142.3" y="56">HD5#</text>
<text x="142.3" y="54.3">HD4#</text>
<text x="132.3" y="66">HA9#</text>
<text x="132.3" y="64.3">HA8#</text>
<text x="132.3" y="62.6">HA7#</text>
<text x="132.3" y="61">HA6#</text>
<text x="141.6" y="66">HD11#</text>
<text x="141.6" y="64.3">HD10#</text>
<text x="142.3" y="62.6">HD9#</text>
<text x="142.3" y="61">HD8#</text>
<text x="132.3" y="71">HA12#</text>
<text x="132.3" y="69.3">HA11#</text>
<text x="132.3" y="67.6">HA10#</text>
<text x="141.6" y="71">HD14#</text>
<text x="141.6" y="69.3">HD13#</text>
<text x="141.6" y="67.6">HD12#</text>
<text x="132.3" y="77.6">HA16#</text>
<text x="132.3" y="75.9">HA15#</text>
<text x="132.3" y="74.3">HA14#</text>
<text x="132.3" y="72.6">HA13#</text>
<text x="141.6" y="77.6">HD18#</text>
<text x="141.6" y="75.9">HD17#</text>
<text x="141.6" y="74.3">HD16#</text>
<text x="141.6" y="72.6">HD15#</text>
<text x="132.3" y="82.6">HA19#</text>
<text x="132.3" y="80.9">HA18#</text>
<text x="132.3" y="79.2">HA17#</text>
<text x="141.6" y="82.6">HD21#</text>
<text x="141.6" y="80.9">HD20#</text>
<text x="141.6" y="79.2">HD19#</text>
<text x="132.3" y="89.2">HA23#</text>
<text x="132.3" y="87.6">HA22#</text>
<text x="132.3" y="85.9">HA21#</text>
<text x="132.3" y="84.2">HA20#</text>
<text x="141.6" y="89.2">HD25#</text>
<text x="141.6" y="87.6">HD24#</text>
<text x="141.6" y="85.9">HD23#</text>
<text x="141.6" y="84.2">HD22#</text>
<text x="132.3" y="95.9">HA27#</text>
<text x="132.3" y="94.3">HA26#</text>
<text x="132.3" y="92.6">HA25#</text>
<text x="132.3" y="90.9">HA24#</text>
<text x="141.6" y="95.9">HD29#</text>
<text x="141.6" y="94.3">HD28#</text>
<text x="141.6" y="92.6">HD27#</text>
<text x="141.6" y="90.9">HD26#</text>
<text x="132.3" y="100.9">HA30#</text>
<text x="132.3" y="99.3">HA29#</text>
<text x="132.3" y="97.6">HA28#</text>
<text x="141.6" y="100.9">HD32#</text>
<text x="141.6" y="99.3">HD31#</text>
<text x="141.6" y="97.6">HD30#</text>
<text x="132.3" y="107.6">HADSTB1#</text>
<text x="132.3" y="105.9">HADSTB0#</text>
<text x="132.3" y="102.6">HA31#</text>
<text x="141.6" y="107.6">HD36#</text>
<text x="141.6" y="105.9">HD35#</text>
<text x="141.6" y="104.3">HD34#</text>
<text x="141.6" y="102.6">HD33#</text>
<text x="132.3" y="112.6">BPRI#</text>
<text x="132.3" y="110.9">BR0#</text>
<text x="141.6" y="112.6">HD39#</text>
<text x="141.6" y="110.9">HD38#</text>
<text x="141.6" y="109.3">HD37#</text>
<text x="132.3" y="119.3">HITM#</text>
<text x="132.3" y="117.6">HIT#</text>
<text x="132.3" y="115.9">HLOCK#</text>
<text x="132.3" y="114.3">BNR#</text>
<text x="141.6" y="119.3">HD43#</text>
<text x="141.6" y="117.6">HD42#</text>
<text x="141.6" y="115.9">HD41#</text>
<text x="141.6" y="114.3">HD40#</text>
<text x="132.3" y="124.3">HTRDY#</text>
<text x="132.3" y="121">DEFER#</text>
<text x="141.6" y="126">HD47#</text>
<text x="141.6" y="124.3">HD46#</text>
<text x="141.6" y="122.6">HD45#</text>
<text x="141.6" y="121">HD44#</text>
<text x="132.3" y="131">RS2#</text>
<text x="132.3" y="129.3">RS1#</text>
<text x="132.3" y="127.6">RS0#</text>
<text x="141.6" y="131">HD50#</text>
<text x="141.6" y="129.3">HD49#</text>
<text x="141.6" y="127.6">HD48#</text>
<text x="132.3" y="136">BCLK#</text>
<text x="132.3" y="134.3">BCLK</text>
<text x="141.6" y="137.6">HD54#</text>
<text x="141.6" y="136">HD53#</text>
<text x="141.6" y="134.3">HD52#</text>
<text x="141.6" y="132.6">HD51#</text>
<text x="132.3" y="141">HSWNG1</text>
<text x="132.3" y="139.3">HSWNG0</text>
<text x="141.6" y="142.7">HD57#</text>
<text x="141.6" y="141">HD56#</text>
<text x="141.6" y="139.3">HD55#</text>
<text x="132.3" y="144.3">CPURST#</text>
<text x="141.6" y="149.3">HD61#</text>
<text x="141.6" y="147.7">HD60#</text>
<text x="141.6" y="146">HD59#</text>
<text x="141.6" y="144.3">HD58#</text>
<text x="139.7" y="156">HDSTBP0#</text>
<text x="141.6" y="152.7">HD63#</text>
<text x="141.6" y="151">HD62#</text>
<text x="139.7" y="161">HDSTBN1#</text>
<text x="139.7" y="159.3">HDSTBP1#</text>
<text x="139.7" y="157.6">HDSTBN0#</text>
<text x="139.7" y="167.6">HDSTBN3#</text>
<text x="139.7" y="165.9">HDSTBP3#</text>
<text x="139.7" y="164.3">HDSTBN2#</text>
<text x="139.7" y="162.6">HDSTBP2#</text>
<text x="141.6" y="172.6">DBI1#</text>
<text x="141.6" y="170.9">DBI0#</text>
<text x="141.6" y="175.9">DBI3#</text>
<text x="141.6" y="174.3">DBI2#</text>
</g>
</svg>
